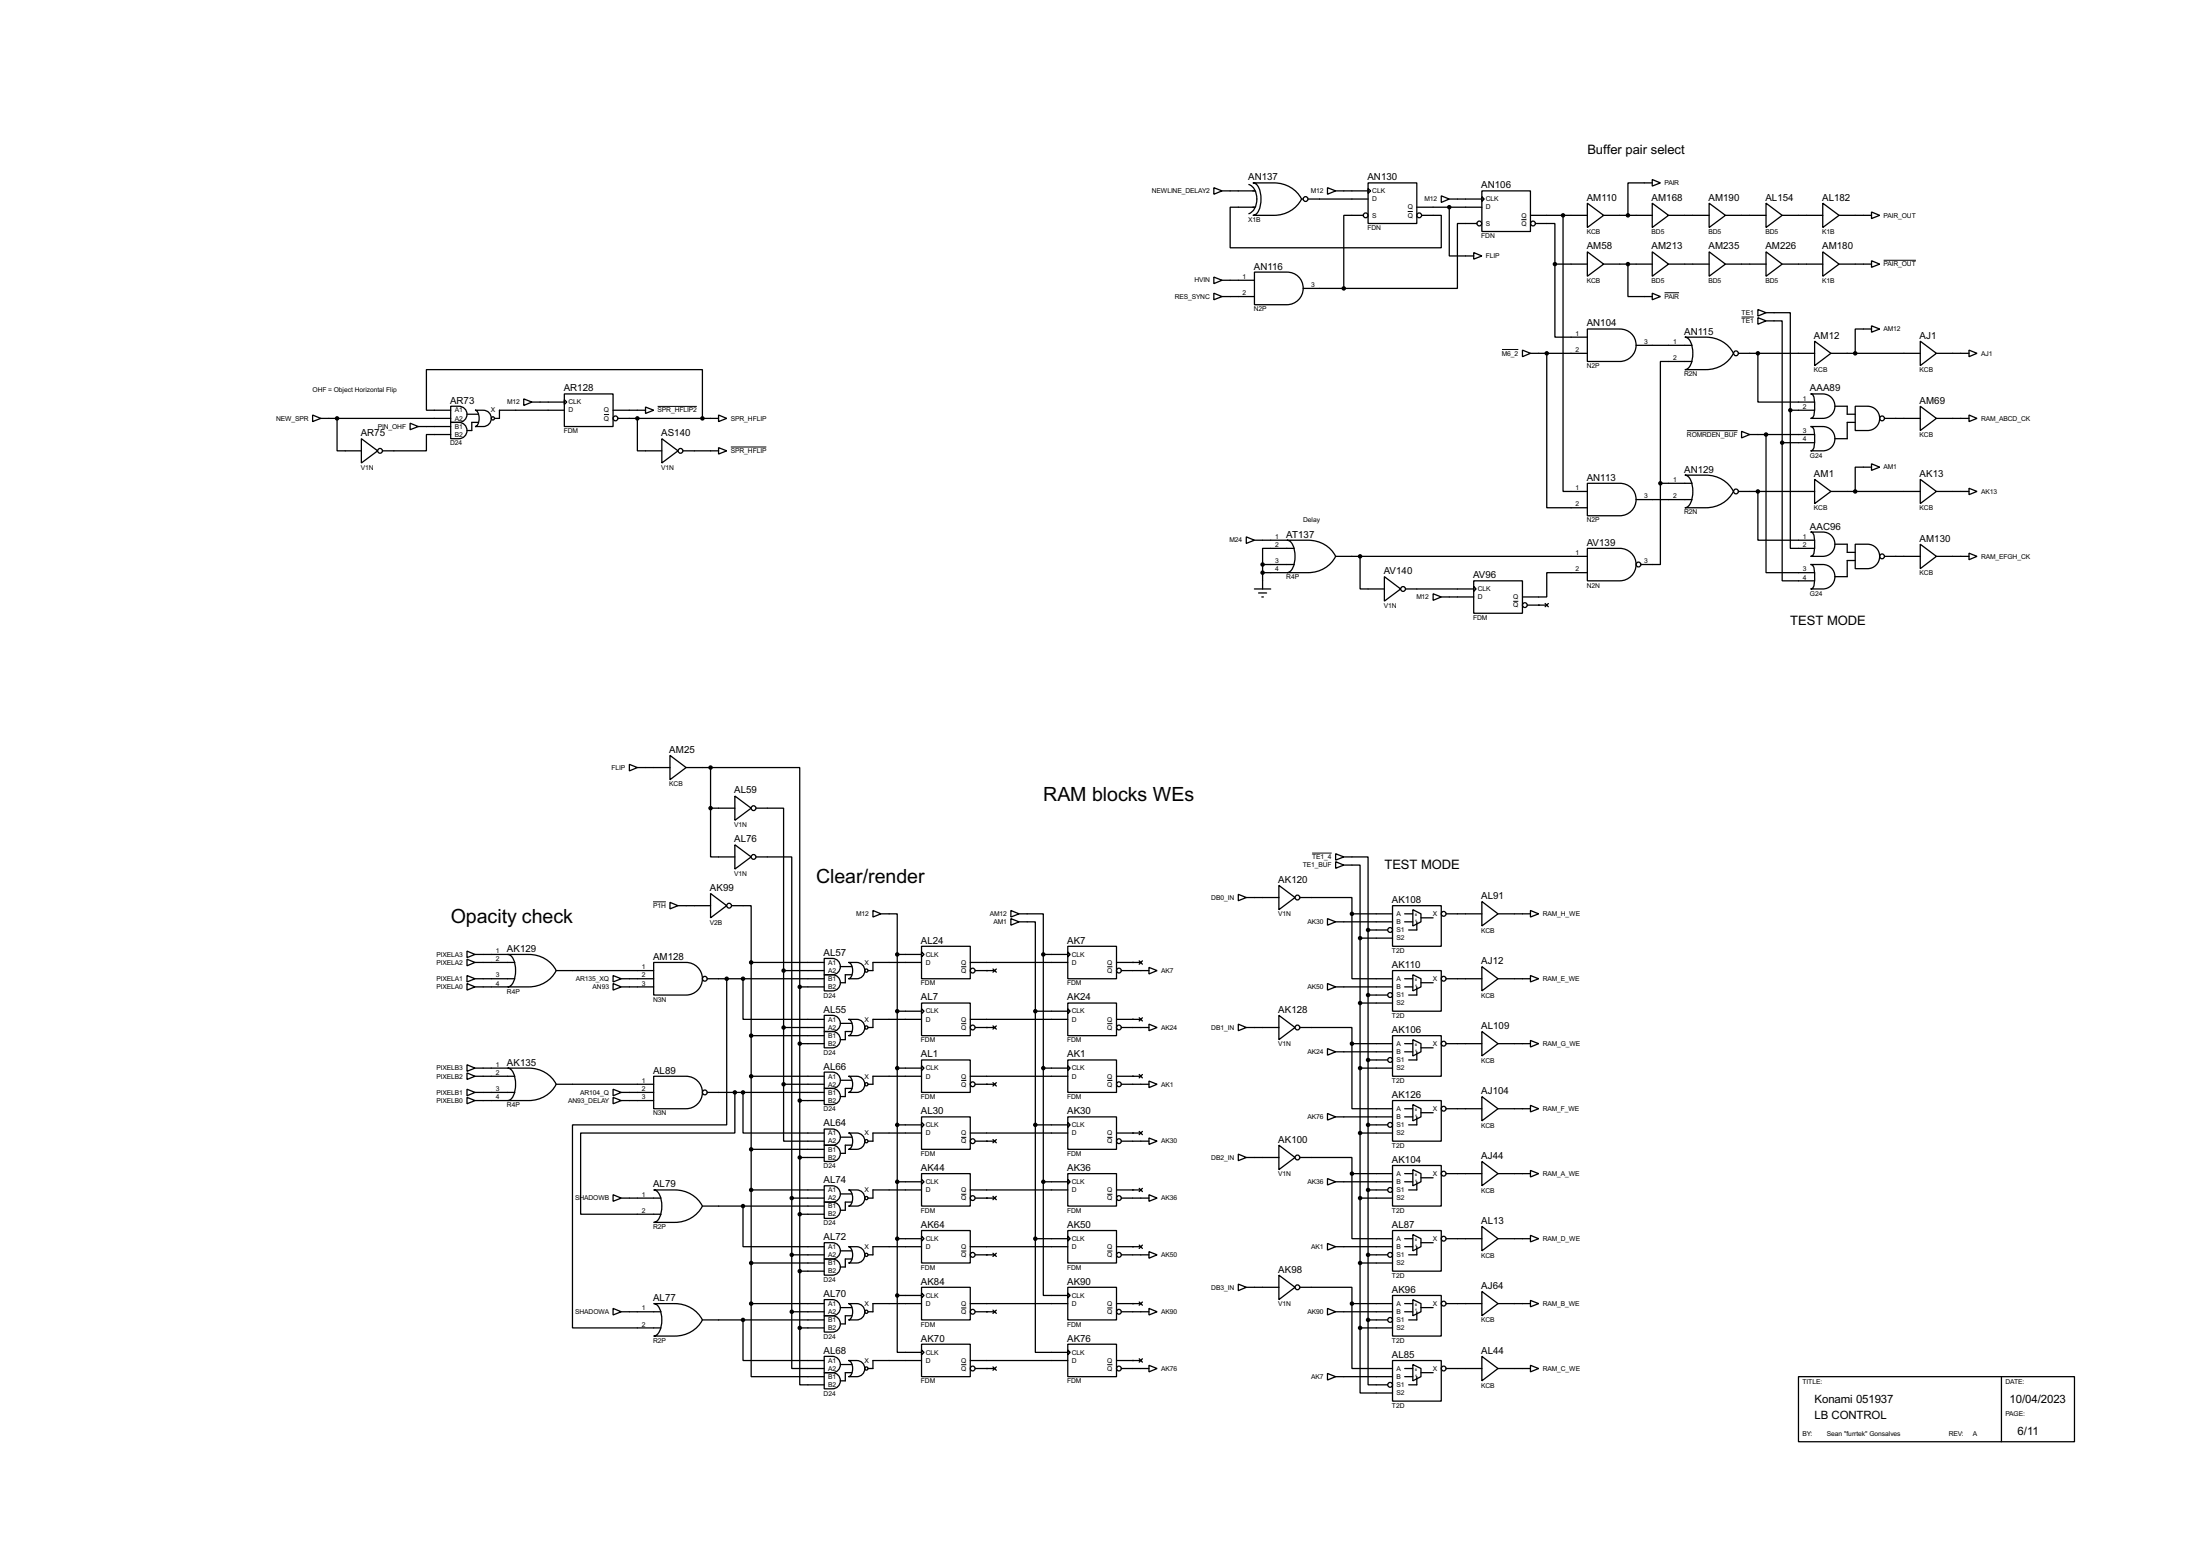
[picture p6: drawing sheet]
<svg xmlns="http://www.w3.org/2000/svg" width="688mm" height="485mm" viewBox="0 0 688 485" stroke-linecap="round" stroke-linejoin="round" font-family="sans-serif">
<g fill="none" stroke="#000" stroke-width=".4">
<path d="M379.8 58.7l2.5 1-2.5 1.1zM382.3 59.7h10.4M390.7 57.7a5.2 5.2 0 0 1 2.1 6.9l-1.1 1.6-1 .7M392 57.2h6.6a9.6 9.6 0 0 1 8.6 5.1 9.6 9.6 0 0 1-8.6 5.1h-6.6a3.2 3.2 0 0 0 2.3-3.2 7.7 7.7 0 0 0-1.3-6.6zM415.3 58.7l2.6 1-2.6 1.1zM417.9 59.7h10.1M428 57.2h15.3v12.7h-15.3zM428 59l.8 .7-.8 .8zM463.6 59.7h15.2v12.7h-15.2zM516.9 56.2l2.6 1-2.6 1zM516.9 57.2h-7.6v10.2M392.7 64.8h-7.8v12.7h66v-10.1h-6.1"/>
<path d="M407.2 62.3h.5M409.2 62.3h18.8M426.5 67.4h-6.1v22.8M443.3 64.8h20.3M450.9 61.3l2.5 1-2.5 1zM453.4 64.8v15.3h7.7M453.4 62.3h10.2M461.1 79l2.5 1.1-2.5 1zM462.1 69.9h-6.1v20.3h-35.6M463.6 61.5l.8 .8-.8 .7zM478.8 67.4h17.8M480.4 69.9h6.1v12.7"/>
<path d="M489 67.4v86.3h7.6M496.6 63.6l5.1 3.8-5.1 3.8zM496.6 78.8l5.1 3.8-5.1 3.8zM501.7 67.4h15.2M516.9 63.6l5.1 3.8-5.1 3.8zM516.9 78.8l5.1 3.8-5.1 3.8zM522 67.4h12.7M534.7 63.6l5.1 3.8-5.1 3.8zM534.7 78.8l5.1 3.8-5.1 3.8zM539.8 67.4h12.7M552.5 63.6l5.1 3.8-5.1 3.8zM552.5 78.8l5.1 3.8-5.1 3.8z"/>
<path d="M557.6 67.4h12.7M570.3 63.6l5.1 3.8-5.1 3.8zM570.3 78.8l5.1 3.8-5.1 3.8zM575.4 67.4h10.1M585.5 66.3l2.6 1.1-2.6 1zM379.8 86.7l2.5 1-2.5 1zM379.8 91.7l2.5 1.1-2.5 1zM382.3 87.7h10.2M382.3 92.8h10.2M392.5 85.1h10.1a5.1 5.1 0 0 1 5.1 5.1 5.1 5.1 0 0 1-5.1 5.1h-10.1zM407.7 90.2h12.7M486.5 82.6v22.9h10.1"/>
<path d="M486.5 82.6h10.1M501.7 82.6h15.2M509.3 82.6v10.2h7.6M516.9 91.7l2.6 1.1-2.6 1zM522 82.6h12.7M539.8 82.6h12.7M550 96.8l2.5 1-2.5 1.1zM550 99.4l2.5 1-2.5 1zM552.5 97.8h7.6v30.5M557.6 82.6h12.7M575.4 82.6h10.1M585.5 81.6l2.6 1-2.6 1z"/>
<path d="M476.3 109.5l2.5 1-2.5 1.1zM478.8 110.5h17.8M483.9 110.5v48.3h12.7M496.6 102.9h10.2a5.1 5.1 0 0 1 5.1 5.1 5.1 5.1 0 0 1-5.1 5.1h-10.2zM511.9 108h17.5M527.1 105.5h6.6a9.4 9.4 0 0 1 8.6 5 9.5 9.5 0 0 1-8.6 5.1h-6.6a3.2 3.2 0 0 0 2.3-3.1 7.8 7.8 0 0 0-1.3-6.6zM529.4 113.1h-9.9v38.1M543.9 110.5h23.8M550 110.5v15.3h17.7M552.5 100.4h5.1v38.1M567.7 106.7l5.1 3.8-5.1 3.9zM572.8 110.5h28"/>
<path d="M585.5 101.9l2.6 1-2.6 1zM585.5 102.9h-5.1v7.6M600.8 106.7l5 3.8-5 3.9zM605.8 110.5h10.2M616 109.5l2.5 1-2.5 1.1zM97.8 129.8l2.6 1.1-2.6 1zM100.4 130.9h40.6M105.5 130.9v10.1h7.6M113.1 137.2l5.1 3.8-5.1 3.8zM128.3 132.4l2.6 1-2.6 1zM130.9 133.4h10.1M141 127.1a5.1 5.1 0 0 1 4.1 .5 2.53 2.53 0 0 1 .9 2.8 2.53 2.53 0 0 1-2.4 1.7h-2.6z"/>
<path d="M141 132.1a5.1 5.1 0 0 1 4.1 .5 2.55 2.55 0 0 1 .9 2.9 2.55 2.55 0 0 1-2.4 1.7h-2.6zM141 135.9h-7.6v5.1h-13.7M141 128.3h-7.6v-12.7h86.4v15.3M146.1 129.6h3.6M148.6 128.3a5.1 5.1 0 0 1 4.2 .5 2.57 2.57 0 0 1 .8 2.9 2.57 2.57 0 0 1-2.4 1.7h-2.6a3.1 3.1 0 0 0 .9-4.4zM149.7 132.1h-2.1v2.6h-1.5M163.9 124.8l2.5 1-2.5 1zM166.4 125.8h10.2M176.6 123.2h15.2v10.2h-15.2zM176.6 125l.7 .8-.7 .7zM176.6 128.3h-20.3v2.6h-1.6M191.8 128.3h10.2"/>
<path d="M193.3 130.9h31.5M199.4 130.9v10.1h7.7M202 127.3l2.5 1-2.5 1zM207.1 137.2l5 3.8-5 3.8zM224.8 129.8l2.6 1.1-2.6 1zM544.9 134.9l2.5 1-2.5 1.1zM547.4 135.9h20.3M552.5 135.9v43.2h15.2M557.6 138.5v43.2h10.1M557.6 138.5h10.1M560.1 128.3v43.2h7.6M560.1 128.3h7.6"/>
<path d="M566.5 123.2h3.8a3.8 3.8 0 0 1 3.8 3.8 3.8 3.8 0 0 1-3.8 3.9h-3.8a1.73 1.73 0 0 0 1.2-2v-3a3.5 3.5 0 0 0-.7-2.5zM566.5 133.4h3.8a3.8 3.8 0 0 1 3.8 3.8 3.8 3.8 0 0 1-3.8 3.8h-3.8a1.73 1.73 0 0 0 1.2-1.9v-3a3.4 3.4 0 0 0-.7-2.5zM574.1 127.1h3.8v2.5h2.5M580.4 127.1h3.9a3.8 3.8 0 0 1 3.8 3.8 3.8 3.8 0 0 1-3.8 3.8h-3.9zM580.4 132.1h-2.5v5.1h-3.8M589.6 130.9h11.2M600.8 127.1l5 3.8-5 3.8zM605.8 130.9h10.2M616 129.8l2.5 1.1-2.5 1zM213.7 141h11.1M224.8 140l2.6 1-2.6 1zM496.6 151.2h10.2a5.1 5.1 0 0 1 5.1 5 5.1 5.1 0 0 1-5.1 5.1h-10.2z"/>
<path d="M511.9 156.3h17.5M519.5 151.2v25.4h-6.1M519.5 151.2h9.9M527.1 148.6h6.6a9.5 9.5 0 0 1 8.6 5.1 9.5 9.5 0 0 1-8.6 5.1h-6.6a3.2 3.2 0 0 0 2.3-3.1 7.9 7.9 0 0 0-1.3-6.7zM543.9 153.7h23.8M550 153.7v15.3h17.7M567.7 149.9l5.1 3.8-5.1 3.8zM572.8 153.7h28M585.5 145.1l2.6 1-2.6 1zM585.5 146.1h-5.1v7.6M600.8 149.9l5 3.8-5 3.8zM605.8 153.7h10.2"/>
<path d="M616 152.7l2.5 1-2.5 1zM389.9 167.9l2.6 1.1-2.6 1zM392.5 169h10.1M395 176.6h9.9M395 176.6v7.6M395 179.1h7.6M402.6 169h6.6a9.5 9.5 0 0 1 8.7 5 9.5 9.5 0 0 1-8.7 5.1h-6.6a3.2 3.2 0 0 0 2.4-3.1 7.7 7.7 0 0 0-1.3-6.6zM404.9 171.5h-9.9v5.1M417.9 174h78.7M425.5 174v10.2h7.6M496.6 171.5h10.2a5.1 5.1 0 0 1 5.1 5.1 5.1 5.1 0 0 1-5.1 5.1h-10.2zM496.6 179.1h-12.7v7.6h-7.6"/>
<path d="M566.5 166.4h3.8a3.8 3.8 0 0 1 3.8 3.8 3.8 3.8 0 0 1-3.8 3.8h-3.8a1.7 1.7 0 0 0 1.2-1.9v-3a3.4 3.4 0 0 0-.7-2.5zM566.5 176.6h3.8a3.8 3.8 0 0 1 3.8 3.8 3.8 3.8 0 0 1-3.8 3.8h-3.8a1.73 1.73 0 0 0 1.2-2v-3a3.4 3.4 0 0 0-.7-2.5zM574.1 170.2h3.8v2.6h2.5M580.4 170.2h3.9a3.8 3.8 0 0 1 3.8 3.8 3.8 3.8 0 0 1-3.8 3.9h-3.9zM580.4 175.3h-2.5v5.1h-3.8M589.6 174h11.2M600.8 170.2l5 3.8-5 3.9zM605.8 174h10.2M616 173l2.5 1-2.5 1.1zM392.5 184.2h5.1M393.8 185.5h2.5M394.8 186.7h.5"/>
<path d="M433.1 180.4l5.1 3.8-5.1 3.8zM439.7 184.2h21.4M448.4 185.7l2.5 1-2.5 1.1zM450.9 186.7h10.2M461.1 181.7h15.2v10.1h-15.2zM461.1 183.4l.7 .8-.7 .8zM477.8 189.3h6.1M483.4 188.8l1 1M484.4 188.8l-1 1M196.9 239.1l2.5 1-2.5 1zM209.6 236.3l5.1 3.8-5.1 3.8zM199.4 240.1h10.2"/>
<path d="M214.7 240.1h7.6M222.3 240.1h27.9v68.6M222.3 252.8v15.2h7.6M222.3 252.8h7.6M222.3 240.1v12.7M229.9 249l5.1 3.8-5.1 3.8zM236.5 252.8h8.7v50.8M222.3 279.5l5.1 3.8-5.1 3.8zM229.9 264.2l5.1 3.8-5.1 3.8zM236.5 268h11.2v106.7M387.4 279.7l2.5 1-2.5 1zM400.1 276.9l5.1 3.8-5.1 3.8z"/>
<path d="M417.9 267l2.5 1-2.5 1zM417.9 269.5l2.5 1.1-2.5 1zM420.4 268h7.6v22.9M420.4 270.6h5.1v22.8M146.1 297.5l2.5 1-2.5 1zM148.6 298.5h10.2M158.8 298.5h6.6a9.4 9.4 0 0 1 8.6 5.1 9.5 9.5 0 0 1-8.6 5.1h-6.6a3.2 3.2 0 0 0 2.3-3.2 7.8 7.8 0 0 0-1.3-6.6zM209.6 282.2l2.5 1.1-2.5 1zM212.1 283.3h10.2M228.9 283.3h6.1v17.7M257.9 299.8a5 5 0 0 1 4.1 .5 2.57 2.57 0 0 1 .8 2.8 2.57 2.57 0 0 1-2.4 1.8h-2.5zM273.1 284.8l2.5 1-2.5 1z"/>
<path d="M275.6 285.8h5.1v12.7M280.7 298.5h7.6M280.7 298.5v106.7M288.3 296h15.3v10.1h-15.3zM288.3 297.7l.8 .8-.8 .8zM316.3 284.8l2.5 1-2.5 1zM316.3 287.3l2.5 1-2.5 1.1zM318.8 285.8h7.6v12.7M318.8 288.3h5.1v28M326.4 298.5h7.7M326.4 298.5v71.1M334.1 296h15.2v10.1h-15.2z"/>
<path d="M334.1 297.7l.7 .8-.7 .8zM389.9 280.7h10.2M406.7 280.7h16.3v5.1M415.3 287.3l2.6 1-2.6 1.1zM417.9 288.3h17.8M423 285.8v20.3h12.7M423 285.8h12.7M425.5 293.4h10.2M425.5 293.4v121.9M428 290.9h6.1M428 290.9v121.9M435.7 283.3h15.2v12.7h-15.2z"/>
<path d="M439.5 285.8h2.5M439.5 288.3h2.5M442 284.5l2.6 1.3v2.5l-2.6 1.3zM443.3 288.3v2.6h-2.6M444.6 287.1h3.8M452.4 285.8h11.2M463.6 282l5.1 3.8-5.1 3.8zM468.7 285.8h10.1M478.8 284.8l2.6 1-2.6 1zM146.1 300l2.5 1-2.5 1.1zM146.1 305.1l2.5 1-2.5 1zM146.1 307.6l2.5 1.1-2.5 1z"/>
<path d="M148.6 306.1h12.5M148.6 301h12.5M148.6 308.7h10.2M174 303.6h30.5M191.8 305.1l2.6 1-2.6 1zM191.8 307.6l2.6 1.1-2.6 1zM194.4 306.1h10.1M194.4 308.7h10.1M204.5 301h10.2a5.1 5.1 0 0 1 5.1 5.1 5.1 5.1 0 0 1-5.1 5.1h-10.2zM221.3 306.1h36.6M227.4 306.1v45.7h-48.3v63.5h27.7M232.5 306.1v12.7h25.4"/>
<path d="M235 301h22.9M235 301v106.7M245.2 303.6h12.7M245.2 303.6v35.5M250.2 308.7h7.7M250.2 308.7v106.6M257.9 304.9a5 5 0 0 1 4.1 .5 2.54 2.54 0 0 1 .8 2.8 2.54 2.54 0 0 1-2.4 1.7h-2.5zM257.9 317.6a5 5 0 0 1 4.1 .5 2.54 2.54 0 0 1 .8 2.8 2.54 2.54 0 0 1-2.4 1.7h-2.5zM262.9 302.3h3.6M265.5 301a5 5 0 0 1 4.1 .6 2.55 2.55 0 0 1 .8 2.8 2.55 2.55 0 0 1-2.4 1.7h-2.5a3.1 3.1 0 0 0 .9-4.3zM265.5 318.8a5.1 5.1 0 0 1 4.1 .5 2.57 2.57 0 0 1 .8 2.9 2.57 2.57 0 0 1-2.4 1.7h-2.5a3.1 3.1 0 0 0 .9-4.4zM266.5 304.9h-2v2.5h-1.6"/>
<path d="M280.7 316.3h7.6M288.3 313.7h15.3v10.2h-15.3zM288.3 315.5l.8 .8-.8 .7zM288.3 301h-15.2v2.6h-1.5M288.3 318.8h-15.2v2.6h-1.5M303.6 301h30.5M303.6 318.8h30.5M305.1 303.6h6.1M310.7 303.1l1 1M311.7 303.1l-1 1M323.9 316.3h10.2M323.9 316.3v71.1"/>
<path d="M334.1 313.7h15.2v10.2h-15.2zM334.1 315.5l.7 .8-.7 .7zM349.3 301h7.6M349.3 318.8h7.6M350.8 303.6h8.7M356.4 300.5l1 1.1M356.4 318.3l1 1M357.4 300.5l-1 1.1M357.4 318.3l-1 1M359.5 302.6l2.5 1-2.5 1zM400.1 317.6l5.1 3.8-5.1 3.8zM415.3 307.6l2.6 1.1-2.6 1z"/>
<path d="M417.9 308.7h17.8M425.5 313.7h10.2M428 311.2h6.1M435.7 303.6h15.2v12.7h-15.2zM439.5 306.1h2.5M439.5 308.7h2.5M442 304.9l2.6 1.2v2.6l-2.6 1.2zM443.3 308.7v2.5h-2.6M444.6 307.4h3.8M452.4 306.1h11.2M463.6 302.3l5.1 3.8-5.1 3.8zM468.7 306.1h10.1"/>
<path d="M478.8 305.1l2.6 1-2.6 1zM146.1 333l2.5 1.1-2.5 1zM146.1 335.6l2.5 1-2.5 1zM148.6 334.1h10.2M148.6 336.6h12.5M158.8 334.1h6.6a9.4 9.4 0 0 1 8.6 5 9.5 9.5 0 0 1-8.6 5.1h-6.6a3.2 3.2 0 0 0 2.3-3.1 7.8 7.8 0 0 0-1.3-6.6zM174 339.1h30.5M204.5 336.6h10.2a5.1 5.1 0 0 1 5.1 5.1 5.1 5.1 0 0 1-5.1 5.1h-10.2zM235 323.9h22.9M235 336.6h22.9M245.2 339.1v17.8h12.7M245.2 321.4h12.7"/>
<path d="M245.2 339.1h12.7M250.2 326.4h7.7M257.9 322.6a5 5 0 0 1 4.1 .5 2.57 2.57 0 0 1 .8 2.9 2.57 2.57 0 0 1-2.4 1.7h-2.5zM257.9 335.3a5 5 0 0 1 4.1 .5 2.57 2.57 0 0 1 .8 2.9 2.57 2.57 0 0 1-2.4 1.7h-2.5zM262.9 320.1h3.6M262.9 337.9h3.6M265.5 336.6a5.2 5.2 0 0 1 4.1 .5 2.54 2.54 0 0 1 .8 2.9 2.54 2.54 0 0 1-2.4 1.7h-2.5a3.1 3.1 0 0 0 .9-4.4zM266.5 322.6h-2v2.6h-1.6M280.7 334.1h7.6M288.3 331.5h15.3v10.2h-15.3zM288.3 333.3l.8 .8-.8 .7zM288.3 336.6h-15.2v2.5h-1.5"/>
<path d="M303.6 336.6h30.5M305.1 321.4h6.1M305.1 339.1h6.1M310.7 320.9l1 1M310.7 338.6l1 1.1M311.7 320.9l-1 1M311.7 338.6l-1 1.1M326.4 334.1h7.7M334.1 331.5h15.2v10.2h-15.2zM334.1 333.3l.7 .8-.7 .7zM349.3 336.6h7.6M350.8 321.4h8.7"/>
<path d="M350.8 339.1h8.7M356.4 336.1l1 1M357.4 336.1l-1 1M359.5 320.3l2.5 1.1-2.5 1zM359.5 338.1l2.5 1-2.5 1.1zM387.4 320.3l2.5 1.1-2.5 1zM389.9 321.4h10.2M406.7 321.4h16.3v5M415.3 328l2.6 1-2.6 1zM417.9 329h17.8M423 326.4v20.4h12.7M423 326.4h12.7"/>
<path d="M425.5 334.1h10.2M428 331.5h6.1M435.7 323.9h15.2v12.7h-15.2zM439.5 326.4h2.5M439.5 329h2.5M442 325.2l2.6 1.2v2.6l-2.6 1.3zM443.3 329v2.5h-2.6M444.6 327.7h3.8M452.4 326.4h11.2M463.6 322.6l5.1 3.8-5.1 3.9zM468.7 326.4h10.1M478.8 325.4l2.6 1-2.6 1.1z"/>
<path d="M146.1 340.7l2.5 1-2.5 1zM146.1 343.2l2.5 1-2.5 1zM148.6 344.2h10.2M148.6 341.7h12.5M191.8 343.2l2.6 1-2.6 1zM191.8 340.7l2.6 1-2.6 1zM194.4 344.2h10.1M194.4 341.7h10.1M221.3 341.7h36.6M229.9 341.7v12.7h-48.2v25.4h25.1M232.5 341.7v12.7h25.4M235 359.5h22.9"/>
<path d="M250.2 344.2h7.7M257.9 353.1a5 5 0 0 1 4.1 .5 2.53 2.53 0 0 1 .8 2.9 2.53 2.53 0 0 1-2.4 1.7h-2.5zM257.9 358.2a4.9 4.9 0 0 1 4.1 .5 2.56 2.56 0 0 1 .8 2.8 2.56 2.56 0 0 1-2.4 1.8h-2.5zM257.9 340.4a5 5 0 0 1 4.1 .5 2.53 2.53 0 0 1 .8 2.9 2.53 2.53 0 0 1-2.4 1.7h-2.5zM262.9 355.7h3.6M265.5 354.4a5.1 5.1 0 0 1 4.1 .5 2.56 2.56 0 0 1 .8 2.8 2.56 2.56 0 0 1-2.4 1.8h-2.5a3.1 3.1 0 0 0 .9-4.4zM266.5 340.4h-2v2.6h-1.6M266.5 358.2h-2v2.5h-1.6M280.7 351.8h7.6M288.3 349.3h15.3v10.2h-15.3zM288.3 351.1l.8 .7-.8 .8zM288.3 354.4h-15.2v2.5h-1.5"/>
<path d="M303.6 354.4h30.5M305.1 356.9h6.1M310.7 356.4l1 1M311.7 356.4l-1 1M323.9 351.8h10.2M334.1 349.3h15.2v10.2h-15.2zM334.1 351.1l.7 .7-.7 .8zM349.3 354.4h7.6M350.8 356.9h8.7M356.4 353.9l1 1M357.4 353.9l-1 1M359.5 355.9l2.5 1-2.5 1z"/>
<path d="M400.1 358.2l5.1 3.8-5.1 3.8zM415.3 348.3l2.6 1-2.6 1zM417.9 349.3h17.8M425.5 354.4h10.2M428 351.8h6.1M435.7 344.2h15.2v12.7h-15.2zM439.5 346.8h2.5M439.5 349.3h2.5M442 345.5l2.6 1.3v2.5l-2.6 1.3zM443.3 349.3v2.5h-2.6M444.6 348h3.8M452.4 346.8h11.2"/>
<path d="M463.6 343l5.1 3.8-5.1 3.8zM468.7 346.8h10.1M478.8 345.7l2.6 1.1-2.6 1zM191.8 373.7l2.6 1-2.6 1zM194.4 374.7h12.4M204.5 372.2h6.6a9.6 9.6 0 0 1 8.7 5 9.6 9.6 0 0 1-8.7 5.1h-6.6a3.2 3.2 0 0 0 2.4-3.1 7.6 7.6 0 0 0-1.4-6.6zM219.8 377.2h38.1M232.5 377.2v12.7h25.4M235 372.2h22.9M247.7 374.7h10.2M247.7 374.7v35.6M250.2 362h7.7"/>
<path d="M250.2 379.8h7.7M257.9 370.9a4.9 4.9 0 0 1 4.1 .5 2.56 2.56 0 0 1 .8 2.8 2.56 2.56 0 0 1-2.4 1.8h-2.5zM257.9 376a5 5 0 0 1 4.1 .5 2.57 2.57 0 0 1 .8 2.8 2.57 2.57 0 0 1-2.4 1.8h-2.5zM262.9 373.4h3.6M265.5 372.2a5.1 5.1 0 0 1 4.1 .5 2.53 2.53 0 0 1 .8 2.8 2.53 2.53 0 0 1-2.4 1.7h-2.5a3.1 3.1 0 0 0 .9-4.3zM266.5 376h-2v2.5h-1.6M280.7 369.6h7.6M288.3 367.1h15.3v10.1h-15.3zM288.3 368.9l.8 .7-.8 .8zM288.3 372.2h-15.2v2.5h-1.5M303.6 372.2h30.5M305.1 374.7h6.1"/>
<path d="M310.7 374.2l1 1M311.7 374.2l-1 1M326.4 369.6v35.6h7.7M326.4 369.6h7.7M334.1 367.1h15.2v10.1h-15.2zM334.1 368.9l.7 .7-.7 .8zM349.3 372.2h7.6M350.8 374.7h8.7M356.4 371.7l1 1M357.4 371.7l-1 1M359.5 373.7l2.5 1-2.5 1zM387.4 361l2.5 1-2.5 1z"/>
<path d="M389.9 362h10.2M406.7 362h16.3v5.1M415.3 368.6l2.6 1-2.6 1zM417.9 369.6h17.8M423 367.1v20.3h12.7M423 367.1h12.7M425.5 374.7h10.2M428 372.2h6.1M435.7 364.5h15.2v12.7h-15.2zM439.5 369.6h2.5M439.5 367.1h2.5M442 365.8l2.6 1.3v2.5l-2.6 1.3z"/>
<path d="M443.3 369.6v2.6h-2.6M444.6 368.4h3.8M452.4 367.1h11.2M463.6 363.3l5.1 3.8-5.1 3.8zM468.7 367.1h10.1M478.8 366.1l2.6 1-2.6 1zM235 395h22.9M247.7 392.5h10.2M250.2 397.6h7.7M257.9 388.7a5 5 0 0 1 4.1 .5 2.57 2.57 0 0 1 .8 2.8 2.57 2.57 0 0 1-2.4 1.8h-2.5zM257.9 393.8a5 5 0 0 1 4.1 .5 2.54 2.54 0 0 1 .8 2.8 2.54 2.54 0 0 1-2.4 1.7h-2.5zM262.9 391.2h3.6"/>
<path d="M265.5 389.9a5 5 0 0 1 4.1 .6 2.55 2.55 0 0 1 .8 2.8 2.55 2.55 0 0 1-2.4 1.7h-2.5a3.1 3.1 0 0 0 .9-4.3zM266.5 393.8h-2v2.5h-1.6M280.7 387.4h7.6M288.3 384.9h15.3v10.1h-15.3zM288.3 386.6l.8 .8-.8 .8zM288.3 389.9h-15.2v2.6h-1.5M303.6 389.9h30.5M305.1 392.5h6.1M310.7 392l1 1M311.7 392l-1 1M323.9 387.4v35.6h10.2M323.9 387.4h10.2"/>
<path d="M334.1 384.9h15.2v10.1h-15.2zM334.1 386.6l.7 .8-.7 .8zM349.3 389.9h7.6M350.8 392.5h8.7M356.4 389.4l1 1.1M357.4 389.4l-1 1.1M359.5 391.5l2.5 1-2.5 1zM400.1 398.8l5.1 3.8-5.1 3.9zM415.3 388.9l2.6 1-2.6 1.1zM417.9 389.9h17.8M425.5 395h10.2M428 392.5h6.1"/>
<path d="M435.7 384.9h15.2v12.7h-15.2zM439.5 387.4h2.5M439.5 389.9h2.5M442 386.1l2.6 1.3v2.5l-2.6 1.3zM443.3 389.9v2.6h-2.6M444.6 388.7h3.8M452.4 387.4h11.2M463.6 383.6l5.1 3.8-5.1 3.8zM468.7 387.4h10.1M478.8 386.4l2.6 1-2.6 1zM191.8 409.2l2.6 1.1-2.6 1zM194.4 410.3h12.4"/>
<path d="M204.5 407.7h6.6a9.6 9.6 0 0 1 8.7 5.1 9.6 9.6 0 0 1-8.7 5.1h-6.6a3.2 3.2 0 0 0 2.4-3.2 7.7 7.7 0 0 0-1.4-6.6zM219.8 412.8h38.1M232.5 412.8v12.7h25.4M235 407.7v22.9h22.9M235 407.7h22.9M247.7 410.3v17.7h10.2M247.7 410.3h10.2M250.2 415.3v17.8h7.7M250.2 415.3h7.7M257.9 406.5a5 5 0 0 1 4.1 .5 2.54 2.54 0 0 1 .8 2.8 2.54 2.54 0 0 1-2.4 1.7h-2.5zM257.9 411.5a5 5 0 0 1 4.1 .5 2.57 2.57 0 0 1 .8 2.9 2.57 2.57 0 0 1-2.4 1.7h-2.5zM262.9 409h3.6"/>
<path d="M265.5 407.7a5.1 5.1 0 0 1 4.1 .5 2.57 2.57 0 0 1 .8 2.9 2.57 2.57 0 0 1-2.4 1.7h-2.5a3.1 3.1 0 0 0 .9-4.4zM266.5 411.5h-2v2.6h-1.6M280.7 405.2v17.8h7.6M280.7 405.2h7.6M288.3 402.6h15.3v10.2h-15.3zM288.3 404.4l.8 .8-.8 .7zM288.3 407.7h-15.2v2.6h-1.5M303.6 407.7h30.5M305.1 410.3h6.1M310.7 409.8l1 1M311.7 409.8l-1 1M334.1 402.6h15.2v10.2h-15.2z"/>
<path d="M334.1 404.4l.7 .8-.7 .7zM349.3 407.7h7.6M350.8 410.3h8.7M356.4 407.2l1 1M357.4 407.2l-1 1M359.5 409.2l2.5 1.1-2.5 1zM387.4 401.6l2.5 1-2.5 1.1zM389.9 402.6h10.2M406.7 402.6h16.3v5.1M415.3 409.2l2.6 1.1-2.6 1zM417.9 410.3h17.8M423 407.7v20.3h12.7"/>
<path d="M423 407.7h12.7M425.5 415.3v20.4h10.2M425.5 415.3h10.2M428 412.8v20.3h6.1M428 412.8h6.1M435.7 405.2h15.2v12.7h-15.2zM439.5 407.7h2.5M439.5 410.3h2.5M442 406.5l2.6 1.2v2.6l-2.6 1.2zM443.3 410.3v2.5h-2.6M444.6 409h3.8M452.4 407.7h11.2"/>
<path d="M463.6 403.9l5.1 3.8-5.1 3.8zM468.7 407.7h10.1M478.8 406.7l2.6 1-2.6 1zM257.9 424.2a5 5 0 0 1 4.1 .5 2.57 2.57 0 0 1 .8 2.9 2.57 2.57 0 0 1-2.4 1.7h-2.5zM257.9 429.3a5 5 0 0 1 4.1 .5 2.53 2.53 0 0 1 .8 2.9 2.53 2.53 0 0 1-2.4 1.7h-2.5zM262.9 426.8h3.6M265.5 425.5a5.2 5.2 0 0 1 4.1 .5 2.54 2.54 0 0 1 .8 2.9 2.54 2.54 0 0 1-2.4 1.7h-2.5a3.1 3.1 0 0 0 .9-4.4zM266.5 429.3h-2v2.6h-1.6M288.3 420.4h15.3v10.2h-15.3zM288.3 422.2l.8 .8-.8 .7zM288.3 425.5h-15.2v2.5h-1.5M303.6 425.5h30.5"/>
<path d="M305.1 428h6.1M310.7 427.5l1 1.1M311.7 427.5l-1 1.1M334.1 420.4h15.2v10.2h-15.2zM334.1 422.2l.7 .8-.7 .7zM349.3 425.5h7.6M350.8 428h8.7M356.4 425l1 1M357.4 425l-1 1M359.5 427l2.5 1-2.5 1.1zM415.3 429.6l2.6 1-2.6 1zM417.9 430.6h17.8"/>
<path d="M435.7 425.5h15.2v12.7h-15.2zM439.5 428h2.5M439.5 430.6h2.5M442 426.8l2.6 1.2v2.6l-2.6 1.3zM443.3 430.6v2.5h-2.6M444.6 429.3h3.8M452.4 428h11.2M463.6 424.2l5.1 3.8-5.1 3.9zM468.7 428h10.1M478.8 427l2.6 1-2.6 1.1zM562.7 430.6h86.3v20.3h-86.3zM626.2 430.6v20.3"/>
<circle cx="408.4" cy="62.3" r=".75"/>
<circle cx="427.2" cy="67.4" r=".75"/>
<circle cx="444" cy="67.4" r=".75"/>
<circle cx="462.8" cy="69.9" r=".75"/>
<circle cx="479.6" cy="69.9" r=".75"/>
<circle cx="543.1" cy="110.5" r=".75"/>
<circle cx="154.2" cy="130.9" r=".5"/>
<circle cx="192.5" cy="130.9" r=".75"/>
<circle cx="588.8" cy="130.9" r=".75"/>
<circle cx="118.9" cy="141" r=".75"/>
<circle cx="212.9" cy="141" r=".75"/>
<circle cx="543.1" cy="153.7" r=".75"/>
<circle cx="512.6" cy="176.6" r=".75"/>
<circle cx="588.8" cy="174" r=".75"/>
<circle cx="438.9" cy="184.2" r=".75"/>
<circle cx="477" cy="189.3" r=".75"/>
<circle cx="235.7" cy="252.8" r=".75"/>
<circle cx="235.7" cy="268" r=".75"/>
<circle cx="228.1" cy="283.3" r=".75"/>
<circle cx="405.9" cy="280.7" r=".75"/>
<circle cx="434.9" cy="290.9" r=".75"/>
<circle cx="451.6" cy="285.8" r=".75"/>
<circle cx="220.5" cy="306.1" r=".75"/>
<circle cx="271" cy="303.6" r=".5"/>
<circle cx="304.3" cy="303.6" r=".75"/>
<circle cx="350" cy="303.6" r=".75"/>
<circle cx="434.9" cy="311.2" r=".75"/>
<circle cx="451.6" cy="306.1" r=".75"/>
<circle cx="271" cy="321.4" r=".5"/>
<circle cx="271" cy="339.1" r=".5"/>
<circle cx="304.3" cy="339.1" r=".75"/>
<circle cx="304.3" cy="321.4" r=".75"/>
<circle cx="350" cy="339.1" r=".75"/>
<circle cx="350" cy="321.4" r=".75"/>
<circle cx="405.9" cy="321.4" r=".75"/>
<circle cx="434.9" cy="331.5" r=".75"/>
<circle cx="451.6" cy="326.4" r=".75"/>
<circle cx="220.5" cy="341.7" r=".75"/>
<circle cx="271" cy="356.9" r=".5"/>
<circle cx="304.3" cy="356.9" r=".75"/>
<circle cx="350" cy="356.9" r=".75"/>
<circle cx="434.9" cy="351.8" r=".75"/>
<circle cx="451.6" cy="346.8" r=".75"/>
<circle cx="271" cy="374.7" r=".5"/>
<circle cx="304.3" cy="374.7" r=".75"/>
<circle cx="350" cy="374.7" r=".75"/>
<circle cx="405.9" cy="362" r=".75"/>
<circle cx="434.9" cy="372.2" r=".75"/>
<circle cx="451.6" cy="367.1" r=".75"/>
<circle cx="271" cy="392.5" r=".5"/>
<circle cx="304.3" cy="392.5" r=".75"/>
<circle cx="350" cy="392.5" r=".75"/>
<circle cx="434.9" cy="392.5" r=".75"/>
<circle cx="451.6" cy="387.4" r=".75"/>
<circle cx="271" cy="410.3" r=".5"/>
<circle cx="304.3" cy="410.3" r=".75"/>
<circle cx="350" cy="410.3" r=".75"/>
<circle cx="405.9" cy="402.6" r=".75"/>
<circle cx="434.9" cy="412.8" r=".75"/>
<circle cx="451.6" cy="407.7" r=".75"/>
<circle cx="271" cy="428" r=".5"/>
<circle cx="304.3" cy="428" r=".75"/>
<circle cx="350" cy="428" r=".75"/>
<circle cx="434.9" cy="433.1" r=".75"/>
<circle cx="451.6" cy="428" r=".75"/>
</g>
<g fill="#000">
<circle cx="481.4" cy="189.3" r=".2"/>
<circle cx="308.7" cy="303.6" r=".2"/>
<circle cx="354.4" cy="301" r=".2"/>
<circle cx="354.4" cy="318.8" r=".2"/>
<circle cx="308.7" cy="321.4" r=".2"/>
<circle cx="308.7" cy="339.1" r=".2"/>
<circle cx="354.4" cy="336.6" r=".2"/>
<circle cx="308.7" cy="356.9" r=".2"/>
<circle cx="354.4" cy="354.4" r=".2"/>
<circle cx="308.7" cy="374.7" r=".2"/>
<circle cx="354.4" cy="372.2" r=".2"/>
<circle cx="308.7" cy="392.5" r=".2"/>
<circle cx="354.4" cy="389.9" r=".2"/>
<circle cx="308.7" cy="410.3" r=".2"/>
<circle cx="354.4" cy="407.7" r=".2"/>
<circle cx="308.7" cy="428" r=".2"/>
<circle cx="354.4" cy="425.5" r=".2"/>
</g>
<g fill="#000" stroke="#000" stroke-width=".4">
<circle cx="453.4" cy="64.8" r=".5"/>
<circle cx="489" cy="67.4" r=".5"/>
<circle cx="509.3" cy="67.4" r=".5"/>
<circle cx="420.4" cy="90.2" r=".5"/>
<circle cx="486.4" cy="82.6" r=".5"/>
<circle cx="509.3" cy="82.6" r=".5"/>
<circle cx="483.9" cy="110.5" r=".5"/>
<circle cx="549.9" cy="110.5" r=".5"/>
<circle cx="580.4" cy="110.5" r=".5"/>
<circle cx="105.4" cy="130.9" r=".5"/>
<circle cx="199.4" cy="130.9" r=".5"/>
<circle cx="219.7" cy="130.9" r=".5"/>
<circle cx="552.5" cy="135.9" r=".5"/>
<circle cx="557.5" cy="138.5" r=".5"/>
<circle cx="560.1" cy="128.3" r=".5"/>
<circle cx="519.4" cy="151.2" r=".5"/>
<circle cx="549.9" cy="153.7" r=".5"/>
<circle cx="580.4" cy="153.7" r=".5"/>
<circle cx="395" cy="179.1" r=".5"/>
<circle cx="395" cy="176.6" r=".5"/>
<circle cx="425.5" cy="174" r=".5"/>
<circle cx="222.3" cy="240.1" r=".5"/>
<circle cx="222.3" cy="252.8" r=".5"/>
<circle cx="280.7" cy="298.5" r=".5"/>
<circle cx="326.4" cy="298.5" r=".5"/>
<circle cx="422.9" cy="285.8" r=".5"/>
<circle cx="425.5" cy="293.4" r=".5"/>
<circle cx="428" cy="290.9" r=".5"/>
<circle cx="227.3" cy="306.1" r=".5"/>
<circle cx="232.4" cy="306.1" r=".5"/>
<circle cx="235" cy="301" r=".5"/>
<circle cx="245.1" cy="303.6" r=".5"/>
<circle cx="250.2" cy="308.7" r=".5"/>
<circle cx="280.7" cy="316.3" r=".5"/>
<circle cx="323.9" cy="316.3" r=".5"/>
<circle cx="425.5" cy="313.7" r=".5"/>
<circle cx="428" cy="311.2" r=".5"/>
<circle cx="235" cy="323.9" r=".5"/>
<circle cx="235" cy="336.6" r=".5"/>
<circle cx="245.1" cy="339.1" r=".5"/>
<circle cx="245.1" cy="321.4" r=".5"/>
<circle cx="250.2" cy="326.4" r=".5"/>
<circle cx="280.7" cy="334.1" r=".5"/>
<circle cx="326.4" cy="334.1" r=".5"/>
<circle cx="422.9" cy="326.4" r=".5"/>
<circle cx="425.5" cy="334.1" r=".5"/>
<circle cx="428" cy="331.5" r=".5"/>
<circle cx="229.9" cy="341.7" r=".5"/>
<circle cx="232.4" cy="341.7" r=".5"/>
<circle cx="235" cy="359.5" r=".5"/>
<circle cx="250.2" cy="344.2" r=".5"/>
<circle cx="280.7" cy="351.8" r=".5"/>
<circle cx="323.9" cy="351.8" r=".5"/>
<circle cx="425.5" cy="354.4" r=".5"/>
<circle cx="428" cy="351.8" r=".5"/>
<circle cx="232.4" cy="377.2" r=".5"/>
<circle cx="235" cy="372.2" r=".5"/>
<circle cx="247.7" cy="374.7" r=".5"/>
<circle cx="250.2" cy="362" r=".5"/>
<circle cx="250.2" cy="379.8" r=".5"/>
<circle cx="280.7" cy="369.6" r=".5"/>
<circle cx="326.4" cy="369.6" r=".5"/>
<circle cx="422.9" cy="367.1" r=".5"/>
<circle cx="425.5" cy="374.7" r=".5"/>
<circle cx="428" cy="372.2" r=".5"/>
<circle cx="235" cy="395" r=".5"/>
<circle cx="247.7" cy="392.5" r=".5"/>
<circle cx="250.2" cy="397.6" r=".5"/>
<circle cx="280.7" cy="387.4" r=".5"/>
<circle cx="323.9" cy="387.4" r=".5"/>
<circle cx="425.5" cy="395" r=".5"/>
<circle cx="428" cy="392.5" r=".5"/>
<circle cx="232.4" cy="412.8" r=".5"/>
<circle cx="235" cy="407.7" r=".5"/>
<circle cx="247.7" cy="410.3" r=".5"/>
<circle cx="250.2" cy="415.3" r=".5"/>
<circle cx="280.7" cy="405.2" r=".5"/>
<circle cx="422.9" cy="407.7" r=".5"/>
<circle cx="425.5" cy="415.3" r=".5"/>
<circle cx="428" cy="412.8" r=".5"/>
</g>
<g fill="none" stroke="#000" stroke-width=".31">
<path d="M440.4 66.2h1.6M476 68.7h1.6M520.8 91.6h4.5M544.9 99.2h3.8M589.3 81.4h10.1M469.9 109.3h5.1M189 129.7h1.6M205.8 127.1h12.2M228.7 139.8h11.1M527.8 134.7h15.8M473.4 188.1h1.6M410.5 266.8h6.1"/>
<path d="M204.3 282.1h4M300.7 302.4h1.6M346.4 302.4h1.6M300.7 320.2h1.6M300.7 337.9h1.6M346.4 320.2h1.6M346.4 337.9h1.6M300.7 355.7h1.6M346.4 355.7h1.6M300.7 373.5h1.6M346.4 373.5h1.6M300.7 391.3h1.6"/>
<path d="M346.4 391.3h1.6M300.7 409.1h1.6M346.4 409.1h1.6M300.7 426.8h1.6M346.4 426.8h1.6"/>
</g>
<g font-size="6.9">
<text x="326.4" y="250.7">RAM blocks WEs</text>
<text x="255.3" y="276.1">Clear/render</text>
<text x="141" y="288.8">Opacity check</text>
</g>
<g font-size="4.6">
<text x="496.6" y="48.1">Buffer pair select</text>
<text x="560.1" y="195.4">TEST MODE</text>
<text x="433.1" y="271.7">TEST MODE</text>
</g>
<g font-size="4">
<text x="567.7" y="438.7">Konami 051937</text>
<text x="567.7" y="443.8">LB CONTROL</text>
<text x="628.7" y="438.7">10/04/2023</text>
<text x="631.2" y="448.9">6/11</text>
</g>
<g font-size="3.4">
<text x="390.5" y="56.4">AN137</text>
<text x="427.8" y="56.4">AN130</text>
<text x="463.4" y="58.9">AN106</text>
<text x="496.4" y="62.8">AM110</text>
<text x="516.7" y="62.8">AM168</text>
<text x="534.5" y="62.8">AM190</text>
<text x="552.3" y="62.8">AL154</text>
<text x="570.1" y="62.8">AL182</text>
<text x="496.4" y="78">AM58</text>
<text x="516.7" y="78">AM213</text>
<text x="534.5" y="78">AM235</text>
<text x="552.3" y="78">AM226</text>
<text x="570.1" y="78">AM180</text>
<text x="392.3" y="84.3">AN116</text>
<text x="496.4" y="102.1">AN104</text>
<text x="526.9" y="104.7">AN115</text>
<text x="567.5" y="105.9">AM12</text>
<text x="600.6" y="105.9">AJ1</text>
<text x="176.4" y="122.4">AR128</text>
<text x="566.3" y="122.4">AAA89</text>
<text x="140.8" y="126.3">AR73</text>
<text x="600.6" y="126.3">AM69</text>
<text x="112.9" y="136.4">AR75</text>
<text x="206.9" y="136.4">AS140</text>
<text x="526.9" y="147.8">AN129</text>
<text x="567.5" y="149.1">AM1</text>
<text x="600.6" y="149.1">AK13</text>
<text x="496.4" y="150.3">AN113</text>
<text x="566.3" y="165.6">AAC96</text>
<text x="402.4" y="168.2">AT137</text>
<text x="496.4" y="170.7">AV139</text>
<text x="600.6" y="169.4">AM130</text>
<text x="432.9" y="179.6">AV140</text>
<text x="460.9" y="180.9">AV96</text>
<text x="209.4" y="235.5">AM25</text>
<text x="229.7" y="248.2">AL59</text>
<text x="229.7" y="263.4">AL76</text>
<text x="222.1" y="278.7">AK99</text>
<text x="399.9" y="276.1">AK120</text>
<text x="463.4" y="281.2">AL91</text>
<text x="435.5" y="282.5">AK108</text>
<text x="158.6" y="297.7">AK129</text>
<text x="257.7" y="299">AL57</text>
<text x="288.1" y="295.2">AL24</text>
<text x="333.9" y="295.2">AK7</text>
<text x="204.3" y="300.2">AM128</text>
<text x="435.5" y="302.8">AK110</text>
<text x="463.4" y="301.5">AJ12</text>
<text x="257.7" y="316.8">AL55</text>
<text x="288.1" y="312.9">AL7</text>
<text x="333.9" y="312.9">AK24</text>
<text x="399.9" y="316.8">AK128</text>
<text x="435.5" y="323.1">AK106</text>
<text x="463.4" y="321.8">AL109</text>
<text x="158.6" y="333.3">AK135</text>
<text x="204.3" y="335.8">AL89</text>
<text x="257.7" y="334.5">AL66</text>
<text x="288.1" y="330.7">AL1</text>
<text x="333.9" y="330.7">AK1</text>
<text x="435.5" y="343.4">AK126</text>
<text x="463.4" y="342.2">AJ104</text>
<text x="257.7" y="352.3">AL64</text>
<text x="288.1" y="348.5">AL30</text>
<text x="333.9" y="348.5">AK30</text>
<text x="399.9" y="357.4">AK100</text>
<text x="435.5" y="363.7">AK104</text>
<text x="463.4" y="362.5">AJ44</text>
<text x="204.3" y="371.4">AL79</text>
<text x="257.7" y="370.1">AL74</text>
<text x="288.1" y="366.3">AK44</text>
<text x="333.9" y="366.3">AK36</text>
<text x="463.4" y="382.8">AL13</text>
<text x="257.7" y="387.9">AL72</text>
<text x="288.1" y="384.1">AK64</text>
<text x="333.9" y="384.1">AK50</text>
<text x="435.5" y="384.1">AL87</text>
<text x="288.1" y="401.8">AK84</text>
<text x="333.9" y="401.8">AK90</text>
<text x="399.9" y="398">AK98</text>
<text x="204.3" y="406.9">AL77</text>
<text x="257.7" y="405.7">AL70</text>
<text x="435.5" y="404.4">AK96</text>
<text x="463.4" y="403.1">AJ64</text>
<text x="288.1" y="419.6">AK70</text>
<text x="333.9" y="419.6">AK76</text>
<text x="257.7" y="423.4">AL68</text>
<text x="435.5" y="424.7">AL85</text>
<text x="463.4" y="423.4">AL44</text>
</g>
<g font-size="2.4">
<text x="520.8" y="57.9">PAIR</text>
<text x="360.4" y="60.4">NEWLINE_DELAY2</text>
<text x="410.1" y="60.4">M12</text>
<text x="429.3" y="60.4">CLK</text>
<text x="429.3" y="62.9">D</text>
<text x="440.4" y="65.5">Q</text>
<text x="445.7" y="62.9">M12</text>
<text x="464.9" y="62.9">CLK</text>
<text x="464.9" y="65.5">D</text>
<text x="390.5" y="69.5">X1B</text>
<text x="427.8" y="72">FDN</text>
<text x="429.3" y="68.1">S</text>
<text x="440.4" y="68.1">Q</text>
<text x="464.9" y="70.6">S</text>
<text x="476" y="68.1">Q</text>
<text x="476" y="70.6">Q</text>
<text x="589.3" y="68.1">PAIR_OUT</text>
<text x="463.4" y="74.5">FDN</text>
<text x="496.4" y="73.3">KCB</text>
<text x="516.7" y="73.3">BD5</text>
<text x="534.5" y="73.3">BD5</text>
<text x="552.3" y="73.3">BD5</text>
<text x="570.1" y="73.3">K1B</text>
<text x="464.9" y="80.8">FLIP</text>
<text x="589.3" y="83.3">PAIR_OUT</text>
<text x="373.7" y="88.3">HVIN</text>
<text x="388.8" y="87.3">1</text>
<text x="410.3" y="89.8">3</text>
<text x="496.4" y="88.5">KCB</text>
<text x="516.7" y="88.5">BD5</text>
<text x="534.5" y="88.5">BD5</text>
<text x="552.3" y="88.5">BD5</text>
<text x="570.1" y="88.5">K1B</text>
<text x="367.5" y="93.5">RES_SYNC</text>
<text x="388.8" y="92.4">2</text>
<text x="520.8" y="93.5">PAIR</text>
<text x="392.3" y="97.4">N2P</text>
<text x="544.9" y="98.5">TE1</text>
<text x="544.9" y="101">TE1</text>
<text x="492.9" y="105.1">1</text>
<text x="514.4" y="107.6">3</text>
<text x="523.4" y="107.6">1</text>
<text x="589.3" y="103.6">AM12</text>
<text x="469.9" y="111.2">M6_2</text>
<text x="492.9" y="110.1">2</text>
<text x="523.4" y="112.7">2</text>
<text x="619.8" y="111.2">AJ1</text>
<text x="496.4" y="115.1">N2P</text>
<text x="526.9" y="117.7">R2N</text>
<text x="567.5" y="116.4">KCB</text>
<text x="600.6" y="116.4">KCB</text>
<text x="97.8" y="122.6">OHF = Object Horizontal Flip</text>
<text x="564.1" y="125.4">1</text>
<text x="86.4" y="131.6">NEW_SPR</text>
<text x="142.3" y="129">A1</text>
<text x="142.3" y="131.6">A2</text>
<text x="153.6" y="129">X</text>
<text x="158.7" y="126.4">M12</text>
<text x="177.9" y="126.4">CLK</text>
<text x="177.9" y="129">D</text>
<text x="189" y="129">Q</text>
<text x="189" y="131.6">Q</text>
<text x="205.8" y="129">SPR_HFLIP2</text>
<text x="228.7" y="131.6">SPR_HFLIP</text>
<text x="564.1" y="127.9">2</text>
<text x="619.8" y="131.6">RAM_ABCD_CK</text>
<text x="118.2" y="134.1">PIN_OHF</text>
<text x="142.3" y="134.1">B1</text>
<text x="142.3" y="136.6">B2</text>
<text x="176.4" y="135.5">FDM</text>
<text x="527.8" y="136.6">ROMRDEN_BUF</text>
<text x="564.1" y="135.5">3</text>
<text x="600.6" y="136.8">KCB</text>
<text x="140.8" y="139.3">D24</text>
<text x="228.7" y="141.7">SPR_HFLIP</text>
<text x="564.1" y="138.1">4</text>
<text x="566.3" y="143.1">G24</text>
<text x="112.9" y="146.9">V1N</text>
<text x="206.9" y="146.9">V1N</text>
<text x="589.3" y="146.8">AM1</text>
<text x="492.9" y="153.3">1</text>
<text x="514.4" y="155.9">3</text>
<text x="523.4" y="150.8">1</text>
<text x="523.4" y="155.9">2</text>
<text x="619.8" y="154.4">AK13</text>
<text x="492.9" y="158.4">2</text>
<text x="526.9" y="160.9">R2N</text>
<text x="567.5" y="159.6">KCB</text>
<text x="600.6" y="159.6">KCB</text>
<text x="407.7" y="163.2">Delay</text>
<text x="496.4" y="163.4">N2P</text>
<text x="384.7" y="169.7">M24</text>
<text x="399" y="168.6">1</text>
<text x="399" y="171.1">2</text>
<text x="492.9" y="173.6">1</text>
<text x="564.1" y="168.6">1</text>
<text x="564.1" y="171.1">2</text>
<text x="399" y="176.2">3</text>
<text x="399" y="178.7">4</text>
<text x="492.9" y="178.7">2</text>
<text x="514.4" y="176.2">3</text>
<text x="564.1" y="178.7">3</text>
<text x="600.6" y="179.9">KCB</text>
<text x="619.8" y="174.7">RAM_EFGH_CK</text>
<text x="402.4" y="181.2">R4P</text>
<text x="462.3" y="184.9">CLK</text>
<text x="496.4" y="183.8">N2N</text>
<text x="564.1" y="181.3">4</text>
<text x="432.9" y="190.1">V1N</text>
<text x="443.1" y="187.4">M12</text>
<text x="462.3" y="187.4">D</text>
<text x="473.4" y="187.4">Q</text>
<text x="473.4" y="190">Q</text>
<text x="566.3" y="186.3">G24</text>
<text x="460.9" y="193.9">FDM</text>
<text x="191.4" y="240.8">FLIP</text>
<text x="209.4" y="246">KCB</text>
<text x="229.7" y="258.7">V1N</text>
<text x="410.5" y="268.7">TE1_4</text>
<text x="229.7" y="273.9">V1N</text>
<text x="407.6" y="271.3">TE1_BUF</text>
<text x="379" y="281.4">DB0_IN</text>
<text x="204.3" y="284">P1H</text>
<text x="267.9" y="286.5">M12</text>
<text x="309.7" y="286.5">AM12</text>
<text x="399.9" y="286.6">V1N</text>
<text x="436.9" y="286.5">A</text>
<text x="448.3" y="286.5">X</text>
<text x="482.7" y="286.5">RAM_H_WE</text>
<text x="222.1" y="289.2">V2B</text>
<text x="310.9" y="289">AM1</text>
<text x="409.1" y="289">AK30</text>
<text x="436.9" y="289">B</text>
<text x="436.9" y="291.6">S1</text>
<text x="463.4" y="291.7">KCB</text>
<text x="136.6" y="299.2">PIXELA3</text>
<text x="155.1" y="298.1">1</text>
<text x="289.6" y="299.2">CLK</text>
<text x="335.3" y="299.2">CLK</text>
<text x="435.5" y="298.1">T2D</text>
<text x="436.9" y="294.1">S2</text>
<text x="136.6" y="301.7">PIXELA2</text>
<text x="155.1" y="300.6">2</text>
<text x="155.1" y="305.7">3</text>
<text x="200.8" y="303.2">1</text>
<text x="200.8" y="305.7">2</text>
<text x="259.1" y="301.7">A1</text>
<text x="259.1" y="304.3">A2</text>
<text x="270.5" y="301.7">X</text>
<text x="289.6" y="301.7">D</text>
<text x="300.7" y="301.7">Q</text>
<text x="300.7" y="304.3">Q</text>
<text x="335.3" y="301.7">D</text>
<text x="346.4" y="301.7">Q</text>
<text x="346.4" y="304.3">Q</text>
<text x="363.3" y="304.3">AK7</text>
<text x="136.6" y="306.8">PIXELA1</text>
<text x="136.6" y="309.4">PIXELA0</text>
<text x="155.1" y="308.3">4</text>
<text x="158.6" y="310.8">R4P</text>
<text x="180.2" y="306.8">AR135_XQ</text>
<text x="185.4" y="309.4">AN93</text>
<text x="200.8" y="308.3">3</text>
<text x="259.1" y="306.8">B1</text>
<text x="259.1" y="309.4">B2</text>
<text x="288.1" y="308.2">FDM</text>
<text x="333.9" y="308.2">FDM</text>
<text x="409.1" y="309.4">AK50</text>
<text x="436.9" y="306.8">A</text>
<text x="436.9" y="309.4">B</text>
<text x="436.9" y="311.9">S1</text>
<text x="448.3" y="306.8">X</text>
<text x="482.7" y="306.8">RAM_E_WE</text>
<text x="204.3" y="313.3">N3N</text>
<text x="257.7" y="312">D24</text>
<text x="289.6" y="317">CLK</text>
<text x="335.3" y="317">CLK</text>
<text x="436.9" y="314.4">S2</text>
<text x="463.4" y="312">KCB</text>
<text x="259.1" y="319.5">A1</text>
<text x="259.1" y="322.1">A2</text>
<text x="270.5" y="319.5">X</text>
<text x="289.6" y="319.5">D</text>
<text x="300.7" y="319.5">Q</text>
<text x="300.7" y="322.1">Q</text>
<text x="335.3" y="319.5">D</text>
<text x="346.4" y="319.5">Q</text>
<text x="346.4" y="322.1">Q</text>
<text x="363.3" y="322.1">AK24</text>
<text x="379" y="322.1">DB1_IN</text>
<text x="435.5" y="318.4">T2D</text>
<text x="257.7" y="329.8">D24</text>
<text x="259.1" y="324.6">B1</text>
<text x="259.1" y="327.1">B2</text>
<text x="288.1" y="326">FDM</text>
<text x="333.9" y="326">FDM</text>
<text x="399.9" y="327.3">V1N</text>
<text x="409.1" y="329.7">AK24</text>
<text x="436.9" y="327.1">A</text>
<text x="436.9" y="329.7">B</text>
<text x="448.3" y="327.1">X</text>
<text x="482.7" y="327.1">RAM_G_WE</text>
<text x="136.6" y="334.8">PIXELB3</text>
<text x="155.1" y="333.7">1</text>
<text x="289.6" y="334.8">CLK</text>
<text x="335.3" y="334.8">CLK</text>
<text x="436.9" y="334.8">S2</text>
<text x="436.9" y="332.2">S1</text>
<text x="463.4" y="332.4">KCB</text>
<text x="136.6" y="337.3">PIXELB2</text>
<text x="155.1" y="336.2">2</text>
<text x="155.1" y="341.3">3</text>
<text x="200.8" y="338.7">1</text>
<text x="200.8" y="341.3">2</text>
<text x="259.1" y="337.3">A1</text>
<text x="259.1" y="339.8">A2</text>
<text x="270.5" y="337.3">X</text>
<text x="289.6" y="337.3">D</text>
<text x="300.7" y="337.3">Q</text>
<text x="300.7" y="339.8">Q</text>
<text x="335.3" y="337.3">D</text>
<text x="346.4" y="337.3">Q</text>
<text x="346.4" y="339.8">Q</text>
<text x="363.3" y="339.8">AK1</text>
<text x="435.5" y="338.7">T2D</text>
<text x="136.6" y="342.4">PIXELB1</text>
<text x="136.6" y="344.9">PIXELB0</text>
<text x="155.1" y="343.8">4</text>
<text x="158.6" y="346.3">R4P</text>
<text x="177.8" y="344.9">AN93_DELAY</text>
<text x="181.5" y="342.4">AR104_Q</text>
<text x="200.8" y="343.8">3</text>
<text x="257.7" y="347.6">D24</text>
<text x="259.1" y="342.4">B1</text>
<text x="259.1" y="344.9">B2</text>
<text x="288.1" y="343.8">FDM</text>
<text x="333.9" y="343.8">FDM</text>
<text x="436.9" y="347.5">A</text>
<text x="448.3" y="347.5">X</text>
<text x="482.7" y="347.5">RAM_F_WE</text>
<text x="204.3" y="348.9">N3N</text>
<text x="289.6" y="352.5">CLK</text>
<text x="335.3" y="352.5">CLK</text>
<text x="409.1" y="350">AK76</text>
<text x="436.9" y="350">B</text>
<text x="436.9" y="352.5">S1</text>
<text x="463.4" y="352.7">KCB</text>
<text x="259.1" y="355.1">A1</text>
<text x="259.1" y="357.6">A2</text>
<text x="270.5" y="355.1">X</text>
<text x="289.6" y="355.1">D</text>
<text x="300.7" y="355.1">Q</text>
<text x="300.7" y="357.6">Q</text>
<text x="335.3" y="355.1">D</text>
<text x="346.4" y="355.1">Q</text>
<text x="346.4" y="357.6">Q</text>
<text x="363.3" y="357.6">AK30</text>
<text x="435.5" y="359">T2D</text>
<text x="436.9" y="355.1">S2</text>
<text x="257.7" y="365.4">D24</text>
<text x="259.1" y="360.2">B1</text>
<text x="259.1" y="362.7">B2</text>
<text x="288.1" y="361.6">FDM</text>
<text x="333.9" y="361.6">FDM</text>
<text x="379" y="362.7">DB2_IN</text>
<text x="289.6" y="370.3">CLK</text>
<text x="335.3" y="370.3">CLK</text>
<text x="399.9" y="367.9">V1N</text>
<text x="409.1" y="370.3">AK36</text>
<text x="436.9" y="367.8">A</text>
<text x="436.9" y="370.3">B</text>
<text x="448.3" y="367.8">X</text>
<text x="482.7" y="367.8">RAM_A_WE</text>
<text x="179.9" y="375.4">SHADOWB</text>
<text x="200.8" y="374.3">1</text>
<text x="259.1" y="372.9">A1</text>
<text x="259.1" y="377.9">B1</text>
<text x="259.1" y="375.4">A2</text>
<text x="270.5" y="372.9">X</text>
<text x="289.6" y="372.9">D</text>
<text x="300.7" y="372.9">Q</text>
<text x="300.7" y="375.4">Q</text>
<text x="335.3" y="372.9">D</text>
<text x="346.4" y="372.9">Q</text>
<text x="346.4" y="375.4">Q</text>
<text x="363.3" y="375.4">AK36</text>
<text x="436.9" y="375.4">S2</text>
<text x="436.9" y="372.9">S1</text>
<text x="463.4" y="373">KCB</text>
<text x="200.8" y="379.4">2</text>
<text x="257.7" y="383.1">D24</text>
<text x="259.1" y="380.5">B2</text>
<text x="288.1" y="379.3">FDM</text>
<text x="333.9" y="379.3">FDM</text>
<text x="435.5" y="379.3">T2D</text>
<text x="204.3" y="384.4">R2P</text>
<text x="289.6" y="388.1">CLK</text>
<text x="335.3" y="388.1">CLK</text>
<text x="436.9" y="388.1">A</text>
<text x="448.3" y="388.1">X</text>
<text x="482.7" y="388.1">RAM_D_WE</text>
<text x="259.1" y="390.6">A1</text>
<text x="259.1" y="395.7">B1</text>
<text x="259.1" y="393.2">A2</text>
<text x="270.5" y="390.6">X</text>
<text x="289.6" y="390.6">D</text>
<text x="300.7" y="390.6">Q</text>
<text x="300.7" y="393.2">Q</text>
<text x="335.3" y="390.6">D</text>
<text x="346.4" y="390.6">Q</text>
<text x="346.4" y="393.2">Q</text>
<text x="363.3" y="393.2">AK50</text>
<text x="410.2" y="390.6">AK1</text>
<text x="436.9" y="395.7">S2</text>
<text x="436.9" y="390.6">B</text>
<text x="436.9" y="393.2">S1</text>
<text x="463.4" y="393.3">KCB</text>
<text x="257.7" y="400.9">D24</text>
<text x="259.1" y="398.3">B2</text>
<text x="288.1" y="397.1">FDM</text>
<text x="333.9" y="397.1">FDM</text>
<text x="435.5" y="399.7">T2D</text>
<text x="289.6" y="405.9">CLK</text>
<text x="335.3" y="405.9">CLK</text>
<text x="379" y="403.3">DB3_IN</text>
<text x="180" y="411">SHADOWA</text>
<text x="200.8" y="409.9">1</text>
<text x="259.1" y="408.4">A1</text>
<text x="259.1" y="413.5">B1</text>
<text x="259.1" y="411">A2</text>
<text x="270.5" y="408.4">X</text>
<text x="289.6" y="408.4">D</text>
<text x="300.7" y="408.4">Q</text>
<text x="300.7" y="411">Q</text>
<text x="335.3" y="408.4">D</text>
<text x="346.4" y="408.4">Q</text>
<text x="346.4" y="411">Q</text>
<text x="363.3" y="411">AK90</text>
<text x="399.9" y="408.6">V1N</text>
<text x="409.1" y="411">AK90</text>
<text x="436.9" y="408.4">A</text>
<text x="436.9" y="411">B</text>
<text x="436.9" y="413.5">S1</text>
<text x="448.3" y="408.4">X</text>
<text x="463.4" y="413.6">KCB</text>
<text x="482.7" y="408.4">RAM_B_WE</text>
<text x="200.8" y="414.9">2</text>
<text x="204.3" y="420">R2P</text>
<text x="257.7" y="418.7">D24</text>
<text x="259.1" y="416">B2</text>
<text x="288.1" y="414.9">FDM</text>
<text x="333.9" y="414.9">FDM</text>
<text x="435.5" y="420">T2D</text>
<text x="436.9" y="416">S2</text>
<text x="289.6" y="423.7">CLK</text>
<text x="335.3" y="423.7">CLK</text>
<text x="259.1" y="426.2">A1</text>
<text x="259.1" y="431.3">B1</text>
<text x="259.1" y="428.7">A2</text>
<text x="270.5" y="426.2">X</text>
<text x="289.6" y="426.2">D</text>
<text x="300.7" y="426.2">Q</text>
<text x="300.7" y="428.7">Q</text>
<text x="335.3" y="426.2">D</text>
<text x="346.4" y="426.2">Q</text>
<text x="346.4" y="428.7">Q</text>
<text x="363.3" y="428.7">AK76</text>
<text x="410.2" y="431.3">AK7</text>
<text x="436.9" y="428.7">A</text>
<text x="436.9" y="431.3">B</text>
<text x="448.3" y="428.7">X</text>
<text x="482.7" y="428.7">RAM_C_WE</text>
<text x="257.7" y="436.5">D24</text>
<text x="259.1" y="433.8">B2</text>
<text x="288.1" y="432.7">FDM</text>
<text x="333.9" y="432.7">FDM</text>
<text x="436.9" y="436.4">S2</text>
<text x="436.9" y="433.8">S1</text>
<text x="463.4" y="434">KCB</text>
<text x="563.9" y="432.7">TITLE:</text>
<text x="627.4" y="432.7">DATE:</text>
<text x="435.5" y="440.3">T2D</text>
<text x="627.4" y="442.9">PAGE:</text>
<text x="563.9" y="449.2">BY:</text>
<text x="571.6" y="449.2">Sean &quot;furrtek&quot; Gonsalves</text>
<text x="609.7" y="449.2">REV:</text>
<text x="617.3" y="449.2">A</text>
</g>
<g font-size="1.2">
<text x="442.8" y="286.5">0</text>
<text x="442.8" y="288.3">1</text>
<text x="442.8" y="306.8">0</text>
<text x="442.8" y="308.6">1</text>
<text x="442.8" y="327.1">0</text>
<text x="442.8" y="328.9">1</text>
<text x="442.8" y="347.5">0</text>
<text x="442.8" y="349.2">1</text>
<text x="442.8" y="367.8">0</text>
<text x="442.8" y="369.6">1</text>
<text x="442.8" y="388.1">0</text>
<text x="442.8" y="389.9">1</text>
<text x="442.8" y="408.4">0</text>
<text x="442.8" y="410.2">1</text>
<text x="442.8" y="428.7">0</text>
<text x="442.8" y="430.5">1</text>
</g>
</svg>
